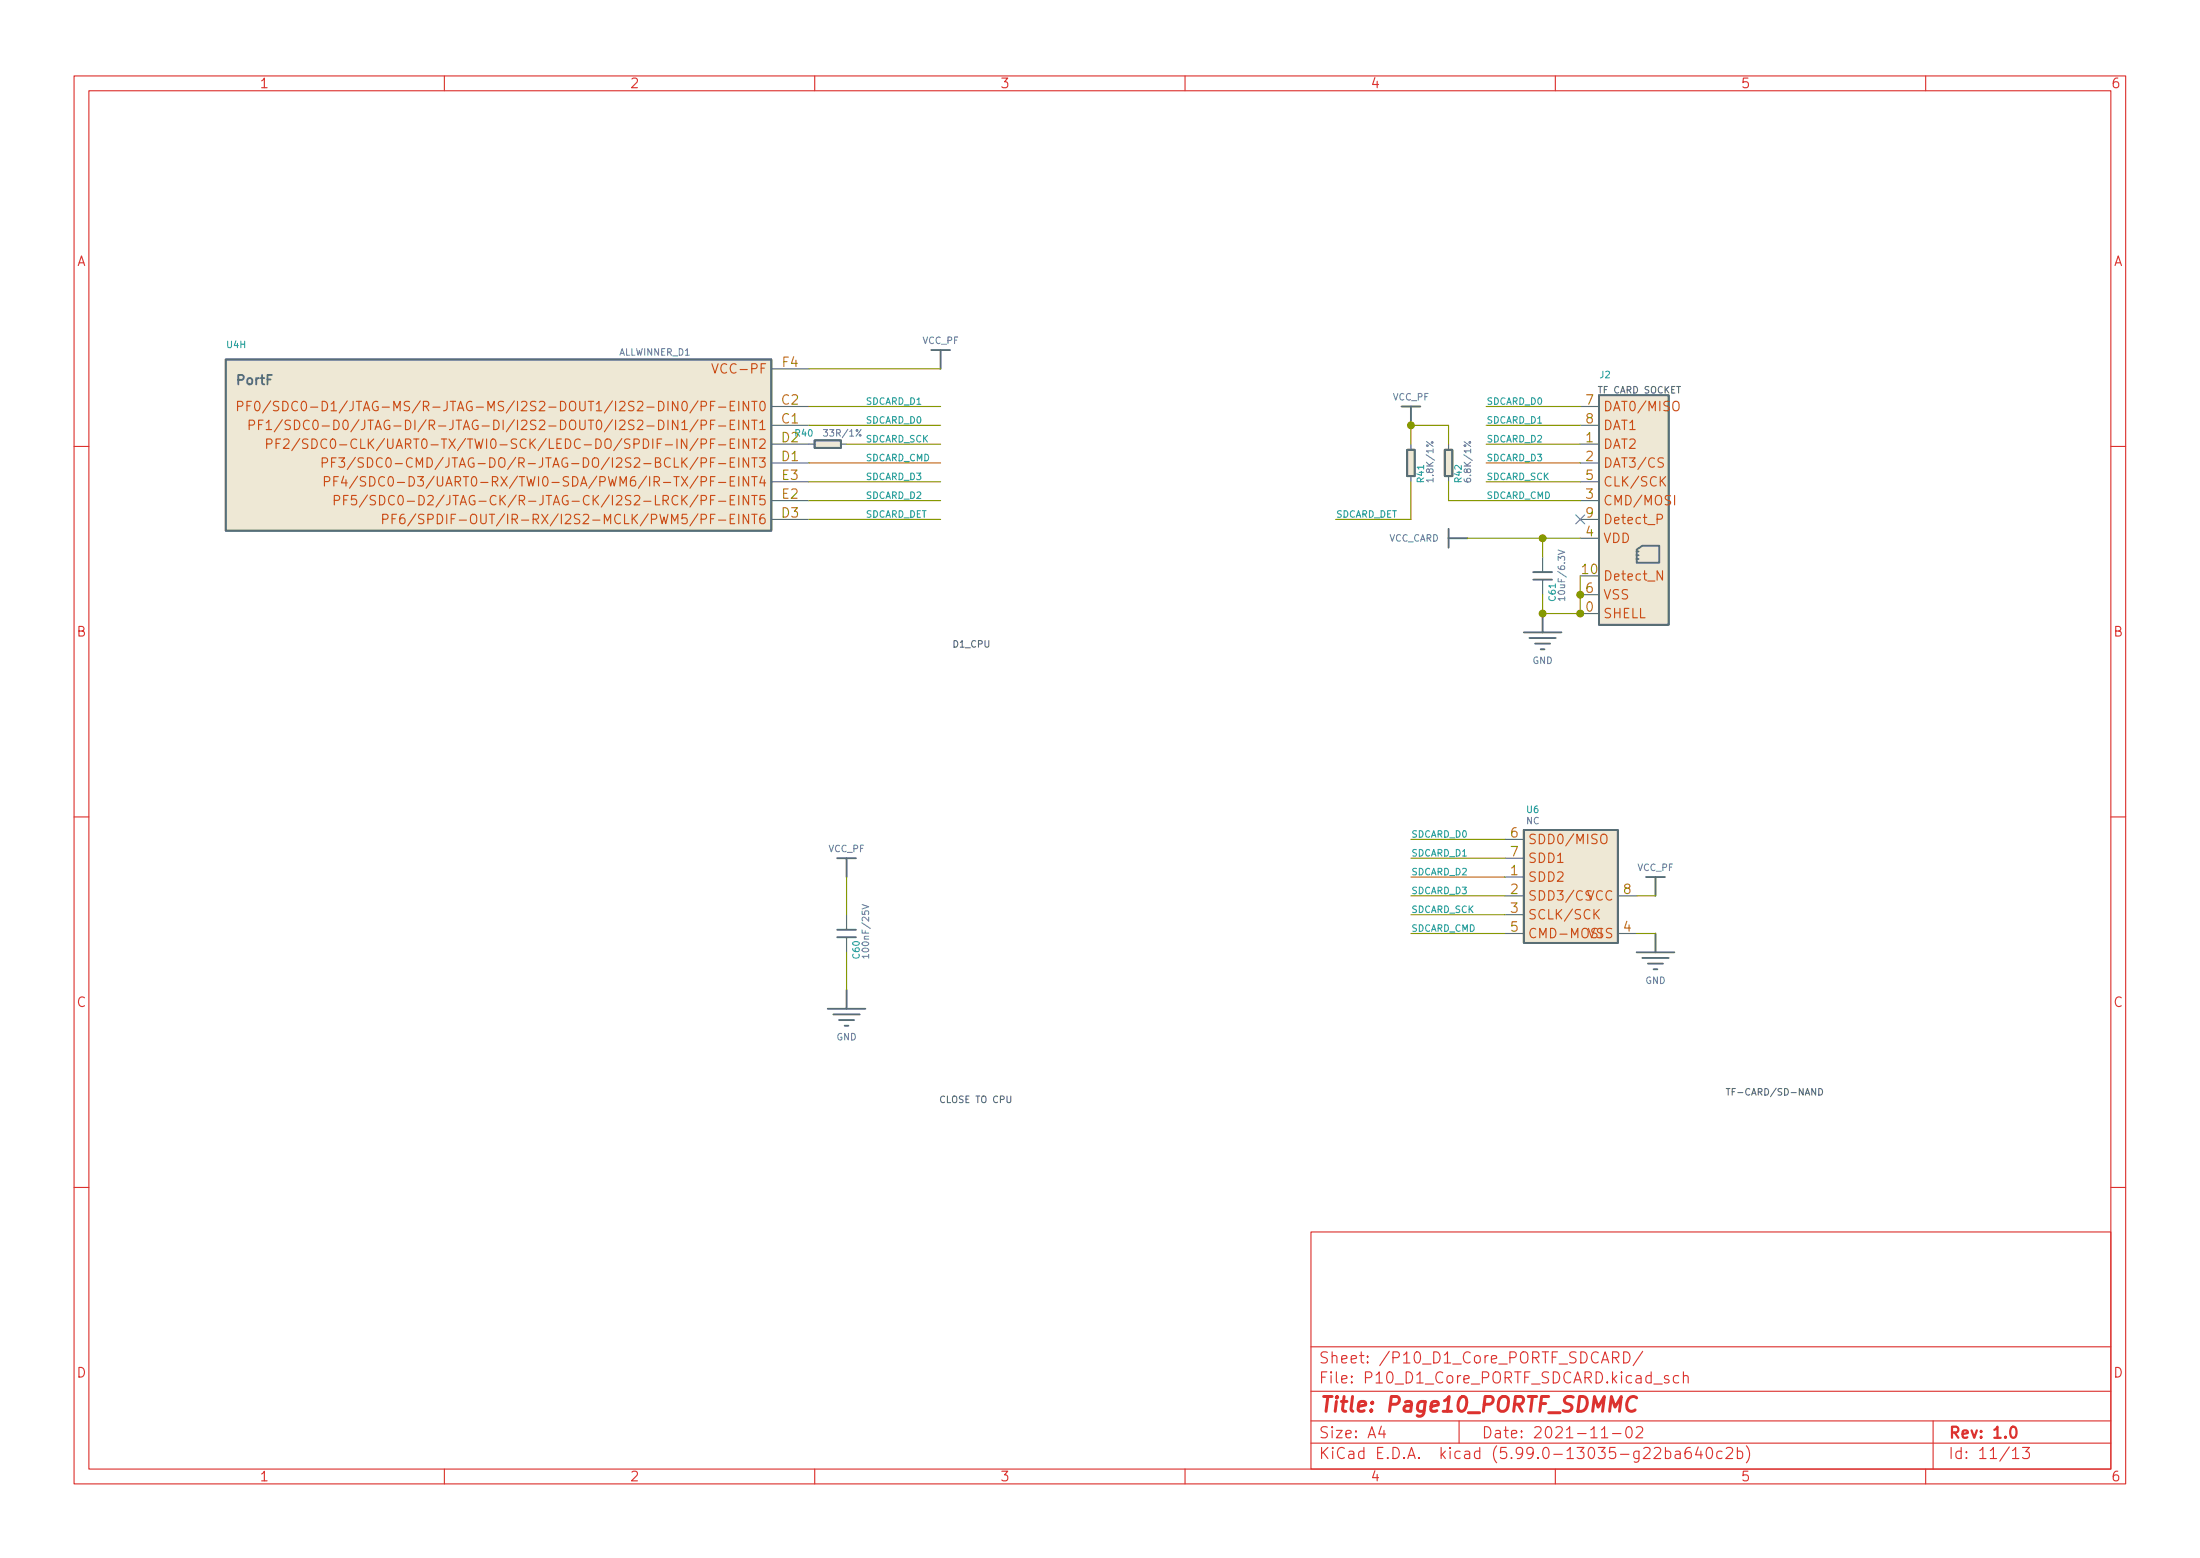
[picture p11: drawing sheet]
<svg xmlns="http://www.w3.org/2000/svg" width="297mm" height="210mm" viewBox="0 0 297 210" stroke-linecap="round" stroke-linejoin="round" font-family="sans-serif">
<g fill="none" stroke="#dc322f" stroke-width=".15">
<path d="M10 10.2h277v190.1h-277zM12 12.2h273v186.1h-273zM60 10.2v2M110 10.2v2M160 10.2v2M210 10.2v2M260 10.2v2M10 60.2h2M285 60.2h2M10 110.2h2M285 110.2h2M10 160.2h2"/>
<path d="M177 166.3h108v32h-108zM285 160.2h2M60 198.3v2M110 198.3v2M160 198.3v2M177 194.8h108M177 191.8h108M177 187.8h108M177 181.8h108M186.5 192.5l-.4 1h1M186.9 193v1M197 191.8v3"/>
<path d="M210 198.3v2M216.2 194h.9M217.7 183.2h.6a.41 .41 0 0 0 .3-.4 .41 .41 0 0 0-.3-.4h-.6v1.5M217.7 193.5h1.2M218.1 183.2l.5 .7M219.2 182.4a.79 .79 0 0 1 .9 .5 .79 .79 0 0 1-.3 1h-.6zM219.7 192.6a.36 .36 0 0 1 .6 .2 .77 .77 0 0 1-.4 1.2 1 1 0 0 1-.2-1.4zM220.9 192.7l.2-.2 .5 .1a.41 .41 0 0 1 .1 .6l-.8 .8h.9M221.8 182.4l-1.3 1.9M224.9 195.9l.4-.1 .3 .3v.4l-.2 .3h-.1h-.4M224.9 195.3v1.5M225.3 185.7l-.4-.1-.2 .2 .1 .3 .5 .1 .1 .1-.1 .3h-.2h-.4"/>
<path d="M226.2 195.9l.2-.1 .4 .1 .1 .9M226.6 185.7l-.4-.1-.3 .3v.4l.2 .3h.1h.4M226.9 196.2l-.5 .1a.29 .29 0 0 0-.3 .2 .29 .29 0 0 0 .3 .3h.5M227.3 185.8a.37 .37 0 0 1 .6 0v.8M227.3 185.1v1.5M228.2 195.3a.59 .59 0 0 0-.7 .7v.5l.1 .3h.5l.2-.1 .1-.5-.2-.2-.4-.1-.3 .3M229.3 195.3l-.4 1h1M229.6 195.8v1M230.5 195.5a.36 .36 0 0 1 .4-.2 .36 .36 0 0 1 .2 .3 .77 .77 0 0 1-.4 1.2 .91 .91 0 0 1-.2-1.3zM232.5 195.9l-.4-.1-.3 .3v.4l.1 .3h.2h.4M233.1 195.5l.2-.2 .5 .1a.41 .41 0 0 1 .1 .6l-.9 .8h.9M234.6 195.9l.4-.1 .3 .3v.4l-.2 .3h-.1h-.4"/>
<path d="M234.6 195.3v1.5M235.8 195.1a1.72 1.72 0 0 1 0 2.3M260 198.3v2M261 191.8v6.5M271.7 195.8l.5-.5v1.5M271.7 196.8h.9M273.1 195.3h.9l-.5 .6a.41 .41 0 0 1 .5 .3v.3l-.1 .3h-.6l-.2-.1"/>
</g>
<path d="M271.6 192.6a.36 .36 0 0 1 .6 .2 .77 .77 0 0 1-.4 1.2 1 1 0 0 1-.2-1.4z" fill="none" stroke="#dc322f" stroke-width=".3"/>
<path d="M221 188.7a.73 .73 0 0 0-1.2 .2 .97 .97 0 0 0 .4 1.6l.6-.2" fill="none" stroke="#dc322f" stroke-width=".4"/>
<g fill="none" stroke="#586e75" stroke-width=".25">
<path d="M30.5 48.5h73.6v23.1h-73.6zM110 59.4h3.5v1h-3.5zM125.7 47.2h2.6M127 47.2v2.6M189.2 54.9h2.6M190.5 54.9v2.5M215.9 53.3h9.4v31h-9.4zM190 60.7h1v3.6h-1zM195.1 60.7h1v3.6h-1zM195.6 71.4v2.5M195.6 72.6h2.5M207 78.2h2.5"/>
<path d="M207 77.2h2.5M221 74.2l.7-.5h2.3v2.2h-3zM221 75.4h.2M221 74.9h.2M221 74.4h.2M205.7 85.3h5.1M206.5 86.1h3.6M207.3 86.9h2M208 87.6h.5M208.3 82.8v2.5M113 115.8h2.6M114.3 115.8v2.6"/>
<path d="M205.7 112h12.7v15.2h-12.7zM222.2 118.4h2.6M223.5 118.4v2.5M111.8 136.1h5M112.5 136.9h3.6M113 126.5h2.6M113 125.5h2.6M113.3 137.7h2M114 138.4h.6M114.3 133.6v2.5M221 128.5h5.1M221.7 129.3h3.6"/>
<path d="M222.5 130h2M223.3 130.8h.5M223.5 126v2.5"/>
</g>
<g fill="none" stroke="#586e75" stroke-width=".15">
<path d="M104.1 59.9h5.9M104.1 57.4h5.1M104.1 54.9h5.1M104.1 49.8h5.1M113.5 59.9h.8M190.5 59.9v.8M195.6 59.9v.8M213.4 59.9h2.5M213.4 57.4h2.5M213.4 54.9h2.5M226.4 52.2h.5M104.1 62.5h5.1"/>
<path d="M104.1 70.1h5.1M104.1 67.6h5.1M104.1 65h5.1M190.5 64.3v.7M195.6 64.3v.7M208.3 75.2v2M208.3 78.2v2.1M213.4 62.5h2.5M213.4 70.1h2.5M213.4 67.6h2.5M213.4 65h2.5M213.4 72.6h2.5"/>
<path d="M213.4 82.8h2.5M213.4 80.3h2.5M203.2 118.4h2.5M203.2 113.3h2.5M203.2 115.8h2.5M114.3 123.4v2.1M114.3 126.5v2M203.2 120.9h2.5M203.2 123.4h2.5M203.2 126h2.5M218.4 120.9h2.6M218.4 126h2.6"/>
<path d="M136 147.9v.7l.1 .2h.3l.1-.2v-.7M245.1 146.9v.9l-.5-.9v.9M245.6 146.9a.45 .45 0 0 1 .5 .4 .45 .45 0 0 1-.5 .5z"/>
</g>
<g fill="none" stroke="#6c71c4" stroke-width=".15">
<path d="M192.6 59.6l.9 .7M197.7 59.6l.9 .7M193.5 64.8h-.9l.3 .2M193.5 64.5v.5M210.4 74.2l.9 .3-.9 .3M212.8 69.5l1.2 1.2M214 69.5l-1.2 1.2M211.3 80.8h-.9l.2 .2M211.3 80.5v.5M116.4 122.1l.9 .3-.9 .3M117.3 129.1h-.9l.3 .2M117.3 128.8v.5"/>
<circle cx="193.4" cy="59.7" r=".12"/>
<circle cx="198.4" cy="59.7" r=".12"/>
</g>
<g fill="#eee8d5" stroke="#eee8d5" stroke-width=".14">
<path d="M205.7 112h12.7v15.2h-12.7z"/>
<path d="M190 60.7h1v3.6h-1z"/>
<path d="M110 59.4h3.5v1h-3.5z"/>
<path d="M30.5 48.5h73.6v23.1h-73.6z"/>
<path d="M195.1 60.7h1v3.6h-1z"/>
<path d="M215.9 53.3h9.4v31h-9.4z"/>
</g>
<g fill="none" stroke="#cb4b16" stroke-width=".15">
<path d="M32.1 54.8h.6l.1-.2-.1-.3-.1-.1h-.5v1.2M33.3 54.8h.5M33.6 57.4l.7-.1 .1-.2-.1-.3-.2-.1h-.5v1.3M33.9 54.2h-.6v1.2M34.6 54.2h.2a.79 .79 0 0 1 0 1.2h-.1a.84 .84 0 0 1-.1-1.2zM34.9 57.3h.4M35.5 56.7h-.6v1.3M35.9 57.1l.4-.4v1.3M35.9 58h.8M36 59.9l.6-.1 .1-.1v-.3l-.2-.2h-.5v1.3M36.5 54.1l-1 1.6M37.3 59.8h.4"/>
<path d="M37.6 54.2h-.4l-.2 .1v.3l.5 .3 .1 .3-.2 .2h-.5M37.9 59.2h-.6v1.3M38.1 56.6l-1.1 1.7M38.2 54.2a.64 .64 0 0 1 .7 .6 .64 .64 0 0 1-.7 .6zM38.3 59.4l.2-.2h.3l.2 .2v.2v.2l-.8 .7h.8M39.2 56.8l-.5-.1-.2 .1v.4l.6 .2 .1 .3-.2 .3-.5-.1M39.8 56.7a.64 .64 0 0 1 .7 .6 .64 .64 0 0 1-.7 .7zM40.2 54.3a.51 .51 0 0 0-.7 0 .51 .51 0 0 0-.1 .6 .48 .48 0 0 0 .2 .5 .48 .48 0 0 0 .6-.1M40.5 59.2l-1.1 1.6M40.8 54.2h.3a.79 .79 0 0 1 0 1.2h-.1a.84 .84 0 0 1-.2-1.2zM41.6 59.3l-.5-.1-.2 .2v.3l.5 .3 .2 .3-.3 .2h-.5M41.7 56.8a.51 .51 0 0 0-.6 0 .51 .51 0 0 0-.1 .6 .48 .48 0 0 0 .2 .5 .48 .48 0 0 0 .5 0"/>
<path d="M41.9 54.9h1M42.1 59.2a.64 .64 0 0 1 .7 .7 .64 .64 0 0 1-.7 .6zM42.4 56.8l.3-.1a.79 .79 0 0 1 0 1.3h-.2a.84 .84 0 0 1-.1-1.2zM43.5 54.2a.64 .64 0 0 1 .7 .6 .64 .64 0 0 1-.7 .6zM43.5 57.5h1M44.1 59.4a.51 .51 0 0 0-.6 0 .51 .51 0 0 0-.2 .6 .48 .48 0 0 0 .3 .5 .48 .48 0 0 0 .5-.1M44.7 54.5l.4-.3v1.2M44.7 55.4h.7M44.8 59.3l.2-.1a.79 .79 0 0 1 0 1.3h-.1a.84 .84 0 0 1-.1-1.2zM45.1 56.7a.64 .64 0 0 1 .7 .6 .64 .64 0 0 1-.7 .7zM46.5 56.8l.2-.1a.79 .79 0 0 1 0 1.3h-.1a.84 .84 0 0 1-.1-1.2zM96.1 49.1l.4 1.3 .5-1.3"/>
<path d="M225.9 54.3a.43 .43 0 0 1 .5-.1 .43 .43 0 0 1 .3 .4v.4a.42 .42 0 0 1-.4 .5 .42 .42 0 0 1-.4-.5zM43.5 62.4h.6l.1-.2v-.3l-.2-.1h-.5v1.3M43.8 65l.6-.1 .1-.2v-.3l-.2-.1h-.5v1.3M44.8 62.4h.4M45.1 64.9h.4M45.1 67.5h.6l.2-.2-.1-.3-.2-.1h-.5v1.2M45.4 61.8h-.6v1.3M45.7 64.3h-.6v1.3M45.7 61.8h.8l-.4 .5 .4 .1v.5l-.2 .2h-.4l-.2-.2M45.9 60h.9M46.4 64.3l-.3 .9h.8M46.4 67.5h.4"/>
<path d="M46.7 64.7v.9M47 66.9h-.6v1.2M48 61.7l-1.1 1.7M48.1 66.9h-.6l-.1 .6 .2-.2 .4 .1 .2 .2-.1 .4-.2 .1h-.3l-.2-.1M48.3 64.3l-1.1 1.6M49.1 61.8h-.5l-.2 .1v.4l.5 .2 .2 .3-.3 .3-.5-.1M49.4 64.4l-.5-.1-.2 .1v.4l.5 .2 .2 .4-.3 .2-.5-.1M49.6 61.8a.64 .64 0 0 1 .7 .6 .64 .64 0 0 1-.7 .7zM49.6 66.8l-1.1 1.6M49.9 64.3a.64 .64 0 0 1 .7 .7 .64 .64 0 0 1-.7 .6zM50.7 66.9h-.5l-.2 .1v.3l.6 .3 .1 .3-.2 .2h-.5M51.2 66.9a.64 .64 0 0 1 .8 .6 .64 .64 0 0 1-.8 .6z"/>
<path d="M51.6 61.9a.51 .51 0 0 0-.6 0 .51 .51 0 0 0-.2 .6 .48 .48 0 0 0 .3 .5 .48 .48 0 0 0 .5-.1M51.7 70.1l.6-.1 .1-.2-.1-.3-.1-.1h-.5v1.3M51.9 64.4a.51 .51 0 0 0-.6 0 .51 .51 0 0 0-.2 .6 .48 .48 0 0 0 .3 .5 .48 .48 0 0 0 .5 0M52.2 61.9l.3-.1a.79 .79 0 0 1 0 1.3l-.2-.1-.1-.2-.1-.5zM52.5 64.4l.3-.1a.79 .79 0 0 1 0 1.3l-.2-.1-.1-.1-.1-.6zM52.9 70h.5M53.2 67a.51 .51 0 0 0-.6 0 .51 .51 0 0 0-.1 .6 .48 .48 0 0 0 .2 .5 .48 .48 0 0 0 .5-.1M53.5 69.4h-.6v1.3M53.7 65.1h.9M53.8 67l.3-.1a.79 .79 0 0 1 0 1.2h-.2l-.1-.2-.1-.6zM54.6 69.4a.5 .5 0 0 0-.6 .5v.5l.1 .2 .3 .1 .2-.1 .1-.5-.1-.2h-.4l-.2 .2M55 67.6h1"/>
<path d="M56.1 69.3l-1 1.7M57.2 69.5l-.5-.1-.1 .1v.4l.5 .2 .1 .3-.2 .3-.5-.1M57.8 70.1l.6-.1 .1-.2-.1-.3-.1-.1h-.5v1.3M59 69.4a.64 .64 0 0 1 .8 .6 .64 .64 0 0 1-.8 .7zM60.3 69.4v1.3M223.7 70.1l.6-.1 .2-.2-.1-.3-.2-.1h-.5v1.3M224.3 64.9l.6 .7M224.5 77v1.3l-.8-1.3v1.3M224.6 61.8h-.5l-.2 .1v.4l.6 .2 .1 .3-.3 .3-.4-.1M224.9 64.3l-.7 .7M226.1 66.9v1.2M216.2 112.8a.43 .43 0 0 1 .5-.2 .43 .43 0 0 1 .3 .4v.4a.42 .42 0 0 1-.5 .5 .42 .42 0 0 1-.4-.5z"/>
<path d="M215.4 123.3l.5 .7M215.9 122.7l-.7 .8"/>
</g>
<g fill="none" stroke="#859900" stroke-width=".15">
<path d="M109.2 57.4h17.8M109.2 54.9h17.8M109.2 49.8h17.8M114.3 59.9h12.7M190.5 59.9v-2.5h5.1v2.5M200.7 59.9h12.7M200.7 57.4h12.7M200.7 54.9h12.7M109.2 62.5h17.8M109.2 67.6h17.8M109.2 70.1h17.8M109.2 65h17.8"/>
<path d="M190.5 65v5.1h-10.2M195.6 65v2.6h17.8M198.1 72.6h15.3M200.7 62.5h12.7M200.7 65h12.7M208.3 72.6v2.6M213.4 77.7v5.1h-5.1v-2.5M114.3 118.4v5M190.5 118.4h12.7M190.5 115.8h12.7M190.5 113.3h12.7M114.3 128.5v5.1"/>
<path d="M190.5 126h12.7M190.5 120.9h12.7M190.5 123.4h12.7M221 126h2.5M221 120.9h2.5"/>
</g>
<g fill="#859900" stroke="#859900" stroke-width=".15">
<circle cx="208.3" cy="72.6" r=".46"/>
<circle cx="208.3" cy="82.8" r=".46"/>
<circle cx="213.4" cy="80.3" r=".46"/>
<circle cx="213.4" cy="82.8" r=".46"/>
<circle cx="190.5" cy="57.4" r=".46"/>
</g>
<text font-size="2.8" fill="#dc322f" x="178" y="190.6">Title: Page10_PORTF_SDMMC</text>
<g font-size="2.1" fill="#dc322f">
<text x="178" y="184">Sheet: /P10_D1_Core_PORTF_SDCARD/</text>
<text x="178" y="186.7">File: P10_D1_Core_PORTF_SDCARD.kicad_sch</text>
<text x="178" y="196.9">KiCad E.D.A. kicad (5.99.0-13035-g22ba640c2b)</text>
<text x="178" y="194.1">Size: A4</text>
<text x="200" y="194.1">Date: 2021-11-02</text>
<text x="263" y="194.1">Rev: 1.0</text>
<text x="263" y="196.9">Id: 11/13</text>
</g>
<g font-size="1.8" fill="#dc322f">
<text x="35" y="11.9">1</text>
<text x="85" y="11.9">2</text>
<text x="135" y="11.9">3</text>
<text x="185" y="11.9">4</text>
<text x="235" y="11.9">5</text>
<text x="285" y="11.9">6</text>
<text x="10.3" y="35.9">A</text>
<text x="285.3" y="35.9">A</text>
<text x="10.3" y="85.9">B</text>
<text x="285.3" y="85.9">B</text>
<text x="10.3" y="135.9">C</text>
<text x="285.3" y="135.9">C</text>
<text x="10.3" y="185.9">D</text>
<text x="285.3" y="185.9">D</text>
<text x="35" y="199.9">1</text>
<text x="85" y="199.9">2</text>
<text x="135" y="199.9">3</text>
<text x="185" y="199.9">4</text>
<text x="235" y="199.9">5</text>
<text x="285" y="199.9">6</text>
</g>
<text font-size="1.8" fill="#586e75" x="32.1" y="51.9">PortF</text>
<g font-size="1.8" fill="#cb4b16">
<text x="97" y="50.4">VCC-PF</text>
<text x="45.7" y="55.5">PF0/SDC0-D1/JTAG-MS/R-JTAG-MS/I2S2-DOUT1/I2S2-DIN0/PF-EINT0</text>
<text x="47.5" y="58">PF1/SDC0-D0/JTAG-DI/R-JTAG-DI/I2S2-DOUT0/I2S2-DIN1/PF-EINT1</text>
<text x="216.4" y="55.5">DAT0/MISO</text>
<text x="216.4" y="58">DAT1</text>
<text x="47.7" y="60.6">PF2/SDC0-CLK/UART0-TX/TWI0-SCK/LEDC-DO/SPDIF-IN/PF-EINT2</text>
<text x="53.8" y="63.1">PF3/SDC0-CMD/JTAG-DO/R-JTAG-DO/I2S2-BCLK/PF-EINT3</text>
<text x="54.6" y="65.7">PF4/SDC0-D3/UART0-RX/TWI0-SDA/PWM6/IR-TX/PF-EINT4</text>
<text x="216.4" y="60.6">DAT2</text>
<text x="216.4" y="63.1">DAT3/CS</text>
<text x="216.4" y="65.7">CLK/SCK</text>
<text x="55.8" y="68.2">PF5/SDC0-D2/JTAG-CK/R-JTAG-CK/I2S2-LRCK/PF-EINT5</text>
<text x="61.1" y="70.7">PF6/SPDIF-OUT/IR-RX/I2S2-MCLK/PWM5/PF-EINT6</text>
<text x="216.4" y="68.2">CMD/MOSI</text>
<text x="216.4" y="70.7">Detect_P</text>
<text x="216.4" y="73.3">VDD</text>
<text x="216.4" y="83.4">SHELL</text>
<text x="216.4" y="78.4">Detect_N</text>
<text x="216.4" y="80.9">VSS</text>
<text x="206.2" y="113.9">SDD0/MISO</text>
<text x="206.2" y="119">SDD2</text>
<text x="206.2" y="116.5">SDD1</text>
<text x="206.2" y="121.5">SDD3/CSVCC</text>
<text x="206.2" y="124.1">SCLK/SCK</text>
<text x="206.2" y="126.6">CMD-MOSI</text>
<text x="214.4" y="126.6">VSS</text>
</g>
<g font-size="1.8" fill="#b58900">
<text x="105.6" y="49.5">F4</text>
<text x="105.5" y="57.1">C1</text>
<text x="105.5" y="54.6">C2</text>
<text x="105.5" y="59.7">D2</text>
<text x="214.1" y="59.7">1</text>
<text x="214.1" y="54.6">7</text>
<text x="214.1" y="57.1">8</text>
<text x="105.5" y="62.2">D1</text>
<text x="105.6" y="64.8">E3</text>
<text x="214.1" y="62.2">2</text>
<text x="214.1" y="64.8">5</text>
<text x="105.5" y="69.8">D3</text>
<text x="105.6" y="67.3">E2</text>
<text x="214.1" y="67.3">3</text>
<text x="214.1" y="69.8">9</text>
<text x="213.6" y="77.5">10</text>
<text x="214.1" y="72.4">4</text>
<text x="214.1" y="82.5">0</text>
<text x="214.1" y="80">6</text>
<text x="204" y="113">6</text>
<text x="204" y="118.1">1</text>
<text x="204" y="115.6">7</text>
<text x="204" y="120.6">2</text>
<text x="204" y="123.2">3</text>
<text x="204" y="125.7">5</text>
<text x="219.2" y="125.7">4</text>
<text x="219.2" y="120.6">8</text>
</g>
<g font-size="1.2" fill="#268bd2">
<text x="30.7" y="47">U4H</text>
<text x="216" y="51">J2</text>
<text x="107.4" y="58.9">R40</text>
<text x="192.3" y="65.1" transform="rotate(-90 192.3 65.1)">R41</text>
<text x="197.3" y="65.1" transform="rotate(-90 197.3 65.1)">R42</text>
<text x="210" y="81.1" transform="rotate(-90 210 81.1)">C61</text>
<text x="206.1" y="109.7">U6</text>
<text x="116.1" y="129.3" transform="rotate(-90 116.1 129.3)">C60</text>
</g>
<g font-size="1.2" fill="#6c71c4">
<text x="83.6" y="48">ALLWINNER_D1</text>
<text x="124.6" y="46.4">VCC_PF</text>
<text x="111.5" y="58.9">33R/1%</text>
<text x="188.1" y="54">VCC_PF</text>
<text x="193.5" y="64.7" transform="rotate(-90 193.5 64.7)">1.8K/1%</text>
<text x="198.6" y="64.7" transform="rotate(-90 198.6 64.7)">6.8K/1%</text>
<text x="187.5" y="73.1">VCC_CARD</text>
<text x="211.3" y="80.6" transform="rotate(-90 211.3 80.6)">10uF/6.3V</text>
<text x="206.9" y="89.6">GND</text>
<text x="206.1" y="111.2">NC</text>
<text x="111.9" y="115">VCC_PF</text>
<text x="221.1" y="117.5">VCC_PF</text>
<text x="117.3" y="128.8" transform="rotate(-90 117.3 128.8)">100nF/25V</text>
<text x="222.1" y="132.8">GND</text>
<text x="112.9" y="140.4">GND</text>
</g>
<g font-size="1.2" fill="#586e75">
<text x="215.6" y="53.1">TF CARD SOCKET</text>
<text x="128.5" y="87.4">D1_CPU</text>
<text x="126.7" y="148.8">CLOSE TO CPU</text>
<text x="232.9" y="147.8">TF-CARD/SD-NAND</text>
</g>
<g font-size="1.2" fill="#2aa198">
<text x="116.8" y="54.6">SDCARD_D1</text>
<text x="116.8" y="57.2">SDCARD_D0</text>
<text x="116.8" y="59.7">SDCARD_SCK</text>
<text x="200.7" y="54.6">SDCARD_D0</text>
<text x="200.7" y="57.2">SDCARD_D1</text>
<text x="200.7" y="59.7">SDCARD_D2</text>
<text x="116.8" y="62.2">SDCARD_CMD</text>
<text x="116.8" y="64.8">SDCARD_D3</text>
<text x="200.7" y="62.2">SDCARD_D3</text>
<text x="200.7" y="64.8">SDCARD_SCK</text>
<text x="116.8" y="67.3">SDCARD_D2</text>
<text x="116.8" y="69.9">SDCARD_DET</text>
<text x="180.3" y="69.9">SDCARD_DET</text>
<text x="200.7" y="67.3">SDCARD_CMD</text>
<text x="190.5" y="113">SDCARD_D0</text>
<text x="190.5" y="115.6">SDCARD_D1</text>
<text x="190.5" y="118.1">SDCARD_D2</text>
<text x="190.5" y="125.7">SDCARD_CMD</text>
<text x="190.5" y="123.2">SDCARD_SCK</text>
<text x="190.5" y="120.7">SDCARD_D3</text>
</g>
</svg>
